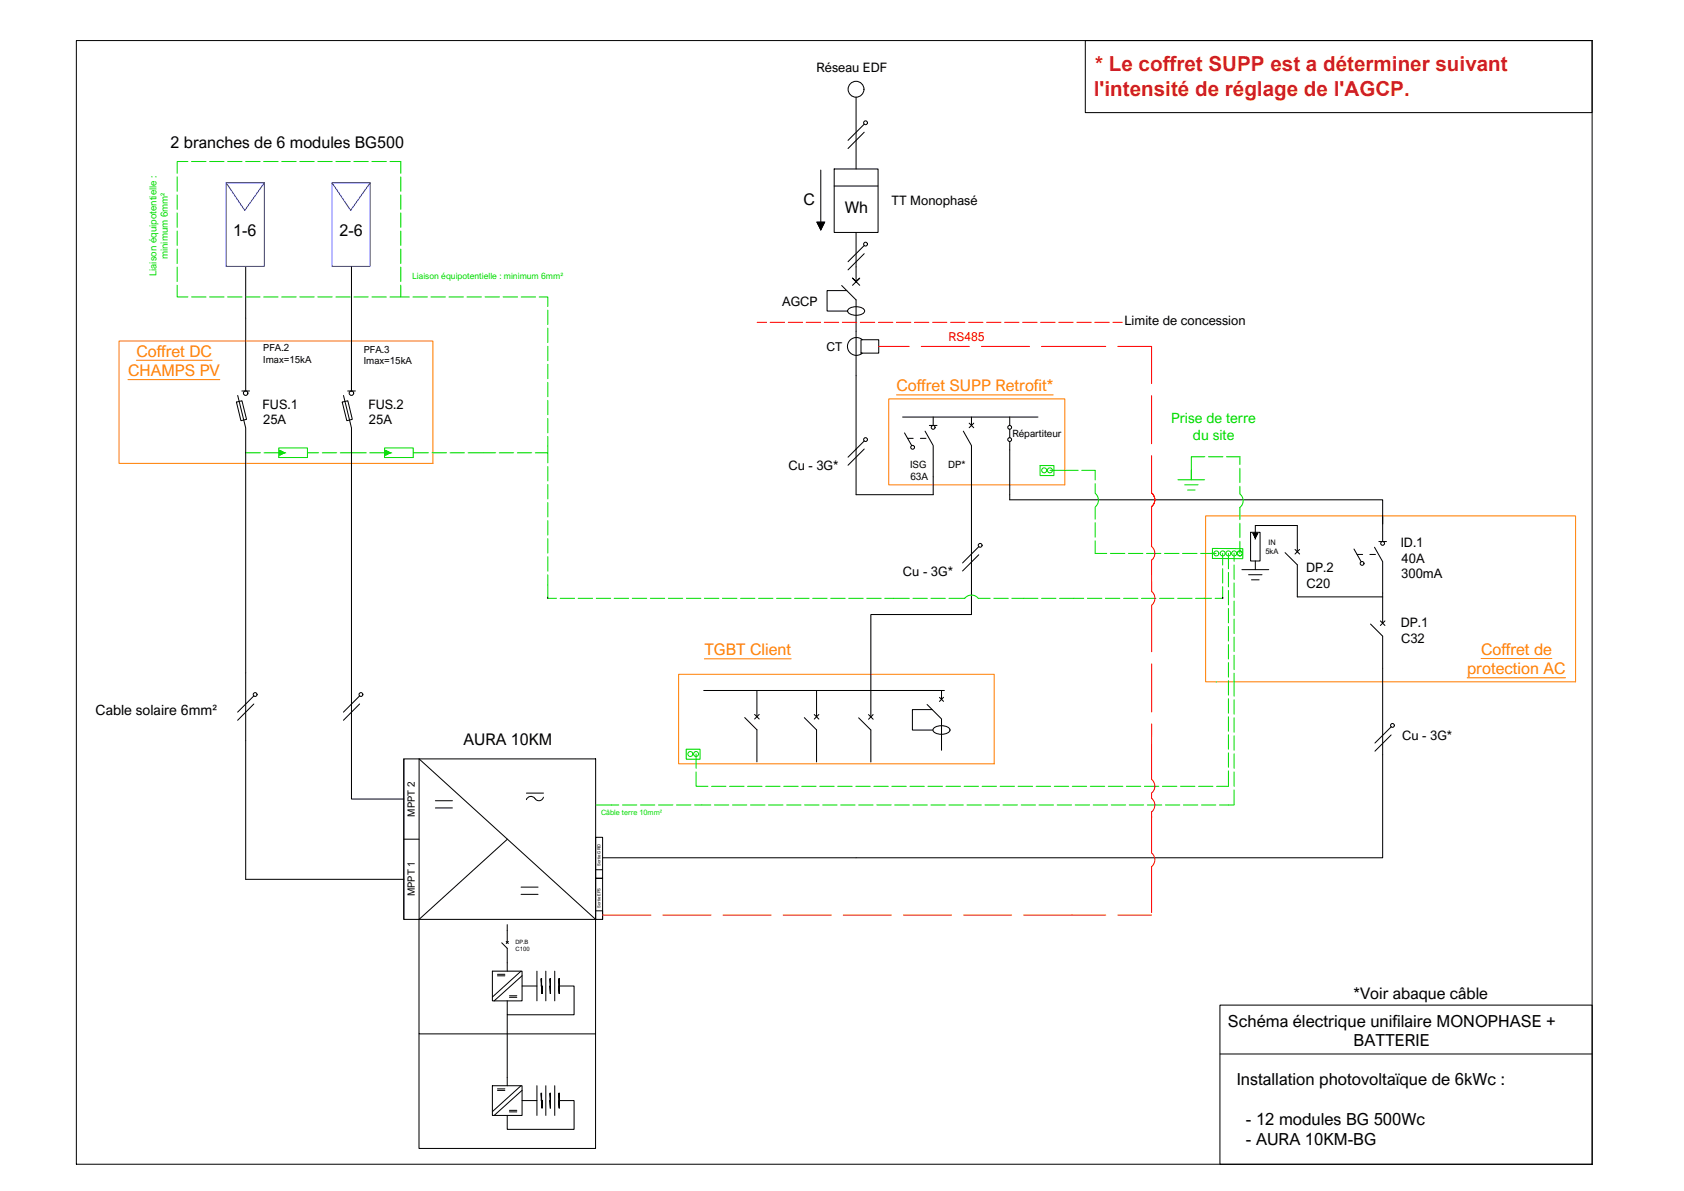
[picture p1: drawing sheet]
<svg xmlns="http://www.w3.org/2000/svg" width="420mm" height="297mm" viewBox="0 0 420 297" stroke-linecap="round" stroke-linejoin="round" font-family="sans-serif">
<!-- layer: 0 -->
<g fill="none" stroke="#000" stroke-width=".25">
<path d="M19.1 10.1h378.1v280.3h-378.1zM59.3 98.6l2 8.1v61.1M85.7 98.6l2 8.1v61.1M213.6 93.7v18.4M215.2 84.7a2.24 2.24 0 0 0-3.1 .2 2.24 2.24 0 0 0 0 3.1 2.24 2.24 0 0 0 3.1 .1M59 100.3l1.4-.4 1.1 4.7-1.4 .3zM85.4 100.3l1.4-.4 1.1 4.7-1.4 .3zM232.8 118.9v4.5h-19.2M240.3 107.5l2.1 3.6v42.2h-25.1v19M241.8 105.5l1.2 1.2M242.4 104v2.1M243 105.5l-1.2 1.2"/>
<path d="M251.9 110.1v14.6h93.1v4M251.9 104v2.1M251.9 107.1v2.1M136.7 149.2h.1M305.1 149.2h.1M61.3 184.7v34.6h39.5M87.7 184.7v14.6h13.1M100.8 189.3v40M104.6 189.3h44v40h-44zM345 188.2v25.7h-194.7M100.8 209.3h3.8M126.6 209.3l-22 20"/>
<path d="M104.5 229.3v28.6h44.1v-28.6M104.6 229.3h-3.8v-40h3.8l44 40M126.6 230.6v1.5M150.3 227.2v2.1M104.5 257.9v28.5h44.1v-28.5M122.9 242.2h7.4v7.4h-7.4zM124.1 243h1.9M124.1 243.4h1.9M126.6 240.1v2.1M126.6 253.1v17.7M127.1 248.3h1.8M127.1 248.7h1.8"/>
<path d="M130 242.2l-7.1 6.5M130.3 243.4l-7 6.2M130.3 245.9h3.7M134 242.2v7.4M135.1 245.9h.1M136.2 242.2v7.4M137.3 245.9h.1M138.4 242.2v7.4M139.5 245.9h.1M139.6 245.9h3.6v7.2h-16.6v-3.5M304.4 250.7h92.9v39.7h-92.9zM122.9 270.8h7.4v7.4h-7.4z"/>
<path d="M124.1 271.6h1.9M124.1 271.9h1.9M127.1 276.9h1.8M127.1 277.3h1.8M130 270.8l-7.1 6.4M130.3 271.9l-7 6.3M130.3 274.5h3.7M134 270.8v7.4M135.1 274.5h.1M136.2 270.8v7.4M137.3 274.5h.1M138.4 270.8v7.4"/>
<path d="M139.5 274.5h.1M139.6 274.5h3.6v7.2h-16.6v-3.5"/>
</g>
<!-- layer: Liaisons -->
<g fill="none" stroke="#000" stroke-width=".25">
<path d="M270.8 10.1h126.4v18h-126.4zM213.6 24.2v17.9M215.6 33l-4 4M215.6 31l-4 4M203.8 55.4h1.9l-.9 1.9zM204.8 42.4v13M208.1 42.1h11v15.9h-11zM208.1 46.4h11M213.6 58v12.3M61.3 79.3v18.2M87.7 79.3v18.2M210 71.2l3.6 3.6v18.9"/>
<path d="M211.3 72.5h-4.9v5.1h5.1M211.8 77a3.2 3.2 0 0 1 3.9 .3 1.22 1.22 0 0 1-1.5 1.3l-1.7-.1a.87 .87 0 0 1-.9-.5 .87 .87 0 0 1 .2-1zM212.7 71.2l1.8-1.8-.9 .9-.9-.9 1.8 1.8M215.6 63.3l-4 4M215.6 61.2l-4 4.1M60.3 97.5h2M86.7 97.5h2M214.8 84.7h4.4v3.4h-4.4zM213.6 112v11.4M215.6 112l-4 4M215.6 110l-4 4M225.2 104h33.8"/>
<path d="M225.7 108l1.8 3.1M226.4 109.3h1.4M229.6 109.3h1.4M230.8 107.5l2 3.6v7.8M231.9 106.1h1.9M232.8 104v2.1M244.2 138.4l-4 4M244.2 136.3l-4 4.1M312 132.8h2.4v7.1h-2.4zM312.6 133h1.2l-.6 1.2zM313.2 134.2v-3.1h10.5v6.5M313.2 139.9v2.2"/>
<path d="M320.6 137.8l3.1 3.1v8h21.3M323.1 137l1.2 1.2M324.3 137l-1.2 1.2M337.8 136.9l1.8 3.2M338.6 138.3h1.4M341.8 138.3h1.4M342.9 136.5l2.1 3.6v15.3M344 135.1h1.9M345 128.7v6.4M309.9 142.1h6.6M311.5 143.3h3.4M312.3 144.6h1.9"/>
<path d="M341.9 155.6l3.1 3.1v29.5M344.4 154.9l1.1 1.1M345.5 154.9l-1.1 1.1M61.3 167.8v16.9M63.3 173.6l-4 4M63.3 175.6l-4 4M87.7 167.8v16.9M89.7 173.6l-4 4M89.7 175.6l-4 4M175.6 172.2h60M185.8 179l3 3v8M188.3 178.2l1.1 1.1"/>
<path d="M188.8 172.2v6.6M189.4 178.2l-1.1 1.1M200.7 179l3 3v8M203.2 178.2l1.1 1.1M203.7 172.2v6.6M204.3 178.2l-1.1 1.1M214.2 179l3.1 3.1v8M216.7 178.2l1.1 1.2M217.3 172.3v6.5M217.8 178.2l-1.1 1.2M231.3 175.7l3.6 3.6v7.8M232.6 177h-5v5.1h5.2"/>
<path d="M234.4 173.9l1 1M234.9 172.3v2.1M235.4 173.9l-1 1M108.6 199.7h4.3M131.3 197.8h4.3M135.6 198.8a1.24 1.24 0 0 1-1.2 .9 1.24 1.24 0 0 1-1.2-.8l-.6-.3-.6 .1-.7 .7M233.1 181.5a3.2 3.2 0 0 1 3.8 .3 1.22 1.22 0 0 1-1.4 1.3l-1.7-.1a.87 .87 0 0 1-.9-.5 .87 .87 0 0 1 .2-1zM347.1 183.3l-4.1 4M347.1 181.3l-4.1 4M108.6 201.5h4.3M148.6 219.1h1.7v10.2h-1.7zM148.6 208.8h1.7v10.3h-1.7z"/>
<path d="M125.2 235.1l1.4 1.4v3.6M126.3 234.8l.5 .5M126.6 232.1v3M126.8 234.8l-.5 .5M130 221.3h4.2M130 223.1h4.2"/>
<circle cx="213.6" cy="22.3" r="1.98"/>
<circle cx="216" cy="30.6" r=".48"/>
<circle cx="216" cy="60.9" r=".48"/>
<circle cx="61.3" cy="98.1" r=".56"/>
<circle cx="87.7" cy="98.1" r=".56"/>
<circle cx="216" cy="109.6" r=".48"/>
<circle cx="227.7" cy="111.6" r=".48"/>
<circle cx="232.8" cy="106.6" r=".48"/>
<circle cx="251.9" cy="106.6" r=".48"/>
<circle cx="251.9" cy="109.6" r=".48"/>
<circle cx="244.5" cy="136" r=".48"/>
<circle cx="345" cy="135.5" r=".48"/>
<circle cx="339.8" cy="140.5" r=".48"/>
<circle cx="63.7" cy="173.2" r=".48"/>
<circle cx="90.1" cy="173.2" r=".48"/>
<circle cx="347.4" cy="180.9" r=".48"/>
</g>
<!-- layer: photovoltaique -->
<path d="M61.3 66.5v12.8M87.7 66.5v12.8" fill="none" stroke="#000" stroke-width=".25"/>
<!-- layer: Terre -->
<g fill="none" stroke="#0d0" stroke-width=".25">
<path d="M44.2 44.1v3.6M44.2 48.6v3.6M44.2 53.1v3.6M44.2 57.6v3.6M46.9 40.3h-2.7v2.9M47.8 40.3h3.6M52.3 40.3h3.6M56.8 40.3h3.6M61.3 40.3h3.6M65.8 40.3h3.6M70.3 40.3h3.6M74.8 40.3h3.6"/>
<path d="M79.3 40.3h3.6M83.8 40.3h3.6M88.3 40.3h3.6M92.8 40.3h3.6M97.3 40.3h2.7v2.9M100 44.1v3.6M100 48.6v3.6M100 53.1v3.6M100 57.6v3.6M44.2 71.1v3h2.7M44.2 62.1v3.6M44.2 66.6v3.6"/>
<path d="M47.8 74.1h3.6M52.3 74.1h3.6M56.8 74.1h3.6M61.3 74.1h3.6M65.8 74.1h3.6M70.3 74.1h3.6M74.8 74.1h3.6M79.3 74.1h3.6M83.8 74.1h3.6M88.3 74.1h3.6M92.8 74.1h3.6M100 71.1v3h-2.7"/>
<path d="M100 62.1v3.6M100 66.6v3.6M100 74.1h2.1M103 74.1h3.6M107.5 74.1h3.6M112 74.1h3.6M116.5 74.1h3.6M121 74.1h3.6M125.5 74.1h3.6M130 74.1h3.6M134.5 74.1h2.2v2.4M136.7 77.3v3.6"/>
<path d="M136.7 81.9v3.5M136.7 86.4v3.6M136.7 90.8v3.6M136.7 95.4v3.6M136.7 99.8v3.6M61.3 112.9h3.7M65.9 112.9h5.1M69.6 111.7h7.1v2.4h-7.1zM69.8 112.3l1.2 .6-1.2 .6zM76.7 112.9h2.8M80.4 112.9h3.6M84.9 112.9h6.5"/>
<path d="M92.3 112.9h5.1M95.9 111.7h7.2v2.4h-7.2zM96.2 112.3l1.2 .6-1.2 .6zM103.1 112.9h3.8M107.8 112.9h3.6M112.3 112.9h3.6M116.8 112.9h6.9M124.6 112.9h3.6M129.1 112.9h3.6M133.6 112.9h3.1v2.5M136.7 104.4v3.6M136.7 108.9v4"/>
<path d="M136.7 116.4v3.6M259.5 116.1h3.5v2.5h-3.5zM262 117.3h7M269.9 117.3h3.3v2.4M293.9 119.7h6.7M300.6 113.9h-3.4v5.8v-2.5M301.5 113.9h3.6M306 113.9h3.4M309.4 114v1.9M309.4 116.8v3.6M136.7 120.8v3.7M136.7 125.3v3.6"/>
<path d="M136.7 129.9v3.6M136.7 134.3v3.6M136.7 138.9v3.6M273.2 138h2.9M273.2 120.6v2.4a2.17 2.17 0 0 1 0 3.4v3.1M273.2 130.4v3.6M273.2 134.9v3M277.1 138h3.5M281.5 138h3.7M286 138h3.6M290.6 138h3.6M295 138h3.6"/>
<path d="M295.6 120.9h3.3M296.3 122.2h1.9M299.6 138h3.8M302.5 136.8h7.6v2.5h-7.6zM302.5 138h.1M305.1 138v2.9M306.5 138v3.9M307.9 137.9v2.1M308.9 137.6l.6-.2 .4 .3 .1 .3a.63 .63 0 0 0-.9-.6 .63 .63 0 0 0-.2 1 .63 .63 0 0 0 1.1-.3v-.1a.62 .62 0 0 1-.8 .6 .62 .62 0 0 1-.3-1zM309.4 121.3v1.9a2.17 2.17 0 0 1 0 3.4v3M309.4 130.5v3.6M309.4 135v3"/>
<path d="M136.7 143.4v5.8h2.2M139.8 149.2h3.6M144.3 149.2h3.5M148.8 149.2h3.6M153.2 149.2h3.6M157.8 149.2h3.6M162.3 149.2h3.6M166.8 149.2h3.5M171.3 149.2h3.6M175.7 149.2h3.6M180.3 149.2h3.6M184.8 149.2h3.6"/>
<path d="M189.3 149.2h3.5M193.8 149.2h3.6M198.2 149.2h3.7M202.8 149.2h3.6M207.3 149.2h3.6M211.8 149.2h3.5M216.3 149.2h3.6M220.7 149.2h6.2M227.8 149.2h3.6M232.3 149.2h3.6M236.8 149.2h3.9a2.17 2.17 0 0 1 3.4 0h3M248 149.2h3.6"/>
<path d="M252.5 149.2h6.5M259.9 149.2h3.6M264.4 149.2h6M271.3 149.2h3.6M275.8 149.2h3.6M280.3 149.2h3.6M284.8 149.2h3.6M289.3 149.2h3.6M293.8 149.2h3.6M298.3 149.2h4M305.1 141.8v3.6M305.1 146.3v2.9h-1.9"/>
<path d="M306.5 142.8v3.6M306.5 147.3v3.6M306.5 151.8v3.6M306.5 156.3v3.6M307.9 140.9v3.6M307.9 145.4v3.6M307.9 149.9v3.6M307.9 154.4v3.6M307.9 158.9v3.6M303.4 170.1h.1M306.5 160.8v3.6M306.5 165.3v3.6"/>
<path d="M306.5 169.8v3.6M306.5 174.3v3.6M306.5 178.8v3.6M307.9 163.4v3.6M307.9 167.9v5.7M307.9 174.5v3.6M307.9 179v3.6M171.2 186.9h3.5v2.5h-3.5zM173.7 192.5v3.6h2.9M173.7 188v3.6M177.5 196.1h3.6M182 196.1h3.6"/>
<path d="M186.5 196.1h3.6M191 196.1h3.6M195.5 196.1h3.6M200 196.1h3.6M204.5 196.1h3.6M209 196.1h3.6M213.5 196.1h3.6M218 196.1h3.6M222.5 196.1h3.6M227 196.1h3.6M231.5 196.1h3.6M236 196.1h3.6"/>
<path d="M240.5 196.1h3.6M245 196.1h3.6M249.5 196.1h3.6M254 196.1h3.6M258.5 196.1h3.6M263 196.1h3.6M267.5 196.1h3.6M272 196.1h3.6M276.5 196.1h3.6M281 196.1h3.6M285.5 196.1h3.6M290 196.1h3.6"/>
<path d="M294.5 196.1h3.6M299 196.1h3.6M306.5 192.3v3.8h-3M306.5 183.3v3.6M306.5 187.8v3.6M307.9 183.5v3.6M307.9 188v3.6M307.9 192.5v3.6M307.9 197v3.7M148.6 200.8h5.8M155.3 200.8h3.6M159.8 200.8h3.6"/>
<path d="M164.3 200.8h3.6M168.8 200.8h3.6M173.3 200.8h4.1M178.2 200.8h3.6M182.8 200.8h3.6M187.3 200.8h3.6M191.7 200.8h3.6M196.3 200.8h3.6M200.7 200.8h3.7M205.3 200.8h3.6M209.8 200.8h3.6M214.2 200.8h3.6"/>
<path d="M218.8 200.8h3.6M223.2 200.8h3.7M227.8 200.8h3.6M232.3 200.8h3.6M236.7 200.8h3.6M241.3 200.8h3.6M245.7 200.8h3.7M250.3 200.8h3.6M254.8 200.8h3.6M259.2 200.8h3.6M263.8 200.8h3.6M268.3 200.8h3.6"/>
<path d="M272.8 200.8h3.6M277.3 200.8h3.6M281.7 200.8h3.6M286.3 200.8h3.6M290.8 200.8h3.6M295.3 200.8h3.6M299.8 200.8h3.6M304.2 200.8h3.7"/>
<circle cx="260.5" cy="117.3" r=".62"/>
<circle cx="262" cy="117.3" r=".62"/>
<circle cx="303.5" cy="138" r=".62"/>
<circle cx="305.1" cy="138" r=".62"/>
<circle cx="306.5" cy="138" r=".62"/>
<circle cx="307.9" cy="138" r=".62"/>
<circle cx="172.2" cy="188.1" r=".62"/>
<circle cx="173.7" cy="188.1" r=".62"/>
</g>
<!-- layer: CONTOUR ACCESSOIRES -->
<path d="M148.6 216.9h1.7M148.6 227.2h1.7" fill="none" stroke="#000" stroke-width=".25"/>
<!-- layer: Coffrets -->
<path d="M29.7 85h78.3v30.6h-78.3zM31.9 94.7h22.9M34 89.9h18.9M221.7 99.5h44v21.4h-44zM223.7 98.5h39.1M300.8 128.7h92.3v41.4h-92.3zM169.3 168.2h78.8v22.3h-78.8zM175.7 164.3h21.7M366.1 169h24.5M369.5 164.2h17.7" fill="none" stroke="#ff7f00" stroke-width=".25"/>
<!-- layer: Terre -->
<g fill="#0d0" stroke="#0d0" stroke-width=".25">
<path d="M69.8 112.3l1.2 .6h-1.2zM69.8 112.9v.6l1.2-.6z"/>
<path d="M96.2 112.3l1.2 .6h-1.2zM96.2 112.9v.6l1.2-.6z"/>
</g>
<!-- layer: CABLE RS485 -->
<g fill="none" stroke="#f00" stroke-width=".25">
<path d="M219.2 86.4h7.6M229.8 86.4h12.1M244.9 86.4h12M259.9 86.4h16M278.9 86.4h8.4v9.3M287.3 98.7v12M287.3 113.7v9.2M287.3 126.3v10a2.17 2.17 0 0 1 0 3.4v7.8a2.15 2.15 0 0 1 0 3.4v11.7M287.3 122.9a2.17 2.17 0 0 1 0 3.4 2.17 2.17 0 0 0 0-3.4zM287.3 165.6v12M287.3 180.6v13.8a2.17 2.17 0 0 1 0 3.4v1.3a2.17 2.17 0 0 1 0 3.4v1.7M287.3 203.5v9.2a2.15 2.15 0 0 1 0 3.4v11.5"/>
<path d="M150.3 228.2h12.1M165.4 228.2h12M180.4 228.2h12M195.4 228.2h12M210.4 228.2h12M225.4 228.2h12M240.4 228.2h12M255.4 228.2h20.5M278.9 228.2h8.4"/>
</g>
<!-- layer: Liaisons -->
<g fill="#000" stroke="#000" stroke-width=".25">
<path d="M203.8 55.4h1.9l-.9 1.9z"/>
<path d="M312.6 133h.6v1.2zM313.2 133v1.2l.6-1.2z"/>
</g>
<!-- layer: Terre -->
<g fill="none" stroke="#f00" stroke-width=".25">
<path d="M188.9 80.4h2.4M192.2 80.4h3.5M196.7 80.4h3.6M201.1 80.4h3.6M205.7 80.4h3.6M210.2 80.4h3.6M214.7 80.4h3.5M219.2 80.4h3.6M223.6 80.4h3.7M228.2 80.4h3.6M232.7 80.4h3.6M237.2 80.4h3.5"/>
<path d="M241.7 80.4h3.6M246.1 80.4h3.7M250.7 80.4h3.6M255.2 80.4h3.6M259.7 80.4h3.5M264.2 80.4h3.6M268.7 80.4h3.6M273.2 80.4h3.6M277.7 80.4h2.3"/>
</g>
<!-- layer: Modules -->
<path d="M56.4 45.6v20.8h9.6v-20.8h-9.6l4.7 6.9 4.9-6.9M82.8 45.6v20.8h9.6v-20.8h-9.6l4.7 6.9 4.9-6.9" fill="none" stroke="#00f" stroke-width=".25"/>
<!-- layer: 0 -->
<g fill="#000" stroke="#000" stroke-width=".25">
<path d="M135 244.1l.1 1.8zM135 244.1l.1 1.8z"/>
<path d="M135.2 245.9l.1 1.9zM135.2 245.9l.1 1.9z"/>
<path d="M137.3 245.9l.1 1.9zM137.3 245.9l.1 1.9zM137.3 244.1l.1 1.8zM137.3 244.1l.1 1.8z"/>
<path d="M139.5 244.1l.1 1.8zM139.5 244.1l.1 1.8z"/>
<path d="M139.5 245.9l.1 1.9zM139.5 245.9l.1 1.9z"/>
<path d="M135 272.6l.1 1.9zM135 272.6l.1 1.9z"/>
<path d="M135.2 274.5l.1 1.9zM135.2 274.5l.1 1.9z"/>
<path d="M137.3 274.5l.1 1.9zM137.3 274.5l.1 1.9zM137.3 272.6l.1 1.9zM137.3 272.6l.1 1.9z"/>
<path d="M139.5 272.6l.1 1.9zM139.5 272.6l.1 1.9z"/>
<path d="M139.5 274.5l.1 1.9zM139.5 274.5l.1 1.9z"/>
</g>
<!-- layer: Cartouche -->
<path d="M304.4 262.9h92.9" fill="none" stroke="#000" stroke-width=".25"/>
<g font-size="5.1" fill="#cd2027">
<text x="273.2" y="17.7">* Le coffret SUPP est a déterminer suivant</text>
<text x="272.9" y="23.9">l'intensité de réglage de l'AGCP.</text>
</g>
<g font-size="4.1">
<text x="306.4" y="256">Schéma électrique unifilaire MONOPHASE +</text>
<text x="337.7" y="261">BATTERIE</text>
<text x="308.6" y="270.6">Installation photovoltaïque de 6kWc :</text>
<text x="310.9" y="280.5">- 12 modules BG 500Wc</text>
<text x="310.9" y="285.5">- AURA 10KM-BG</text>
</g>
<g font-size="4">
<text x="42.5" y="36.8">2 branches de 6 modules BG500</text>
<text x="200.4" y="51.2">C</text>
<text x="210.8" y="53">Wh</text>
<text x="58.2" y="58.9">1-6</text>
<text x="84.7" y="58.9">2-6</text>
<text x="115.7" y="185.8">AURA 10KM</text>
<text x="337.7" y="249.3">*Voir abaque câble</text>
</g>
<g font-size="4" fill="#ff7f00">
<text x="34" y="88.9">Coffret DC</text>
<text x="31.9" y="93.8">CHAMPS PV</text>
<text x="223.7" y="97.6">Coffret SUPP Retrofit*</text>
<text x="175.7" y="163.4">TGBT Client</text>
<text x="369.5" y="163.3">Coffret de</text>
<text x="366.1" y="168.1">protection AC</text>
</g>
<g font-size="3.5" fill="#0d0">
<text x="292.2" y="105.6">Prise de terre</text>
<text x="297.6" y="109.8">du site</text>
</g>
<text font-size="3.5" x="23.9" y="178.3">Cable solaire 6mm²</text>
<g font-size="3.2">
<text x="203.7" y="18">Réseau EDF</text>
<text x="222.4" y="51.2">TT Monophasé</text>
<text x="195.1" y="76.3">AGCP</text>
<text x="280.5" y="81.1">Limite de concession</text>
<text x="65.5" y="101.9">FUS.1</text>
<text x="91.9" y="101.9">FUS.2</text>
<text x="65.7" y="105.7">25A</text>
<text x="92.1" y="105.7">25A</text>
<text x="196.7" y="117.2">Cu - 3G*</text>
<text x="349.5" y="136.4">ID.1</text>
<text x="225.3" y="143.6">Cu - 3G*</text>
<text x="325.9" y="142.6">DP.2</text>
<text x="349.7" y="140.3">40A</text>
<text x="326" y="146.5">C20</text>
<text x="349.6" y="144.2">300mA</text>
<text x="349.5" y="156.4">DP.1</text>
<text x="349.6" y="160.3">C32</text>
<text x="349.8" y="184.7">Cu - 3G*</text>
</g>
<text font-size="3" x="206.2" y="87.6">CT</text>
<text font-size="3" fill="#f00" x="236.7" y="85.2">RS485</text>
<g font-size="2.5">
<text x="252.6" y="109">Répartiteur</text>
<text x="227.1" y="116.7">ISG</text>
<text x="227.1" y="119.7">63A</text>
<text x="236.6" y="116.7">DP*</text>
<text x="103.5" y="203.7" transform="rotate(-90 103.5 203.7)">MPPT 2</text>
<text x="103.5" y="223.5" transform="rotate(-90 103.5 223.5)">MPPT 1</text>
</g>
<g font-size="2.4" fill="#0d0">
<text x="41.9" y="64.7" transform="rotate(-90 41.9 64.7)">minimum 6mm²</text>
<text x="39" y="68.9" transform="rotate(-90 39 68.9)">Liaison équipotentielle :</text>
</g>
<g font-size="2.4">
<text x="65.7" y="87.5">PFA.2</text>
<text x="90.8" y="88">PFA.3</text>
<text x="65.7" y="90.4">Imax=15kA</text>
<text x="90.8" y="90.9">Imax=15kA</text>
</g>
<text font-size="2.1" fill="#0d0" x="102.8" y="69.5">Liaison équipotentielle : minimum 6mm²</text>
<g font-size="1.9">
<text x="316.5" y="136">IN</text>
<text x="315.7" y="138.2">5kA</text>
</g>
<text font-size="1.8" fill="#0d0" x="150" y="203.2">Câble terre 10mm²</text>
<g font-size="1.5">
<text x="128.6" y="235.5">DP.B</text>
<text x="128.7" y="237.3">C100</text>
</g>
<g font-size="1.1">
<text x="149.8" y="215.9" transform="rotate(-90 149.8 215.9)">Sortie GRID</text>
<text x="149.8" y="226.4" transform="rotate(-90 149.8 226.4)">Sortie EPS</text>
</g>
</svg>
